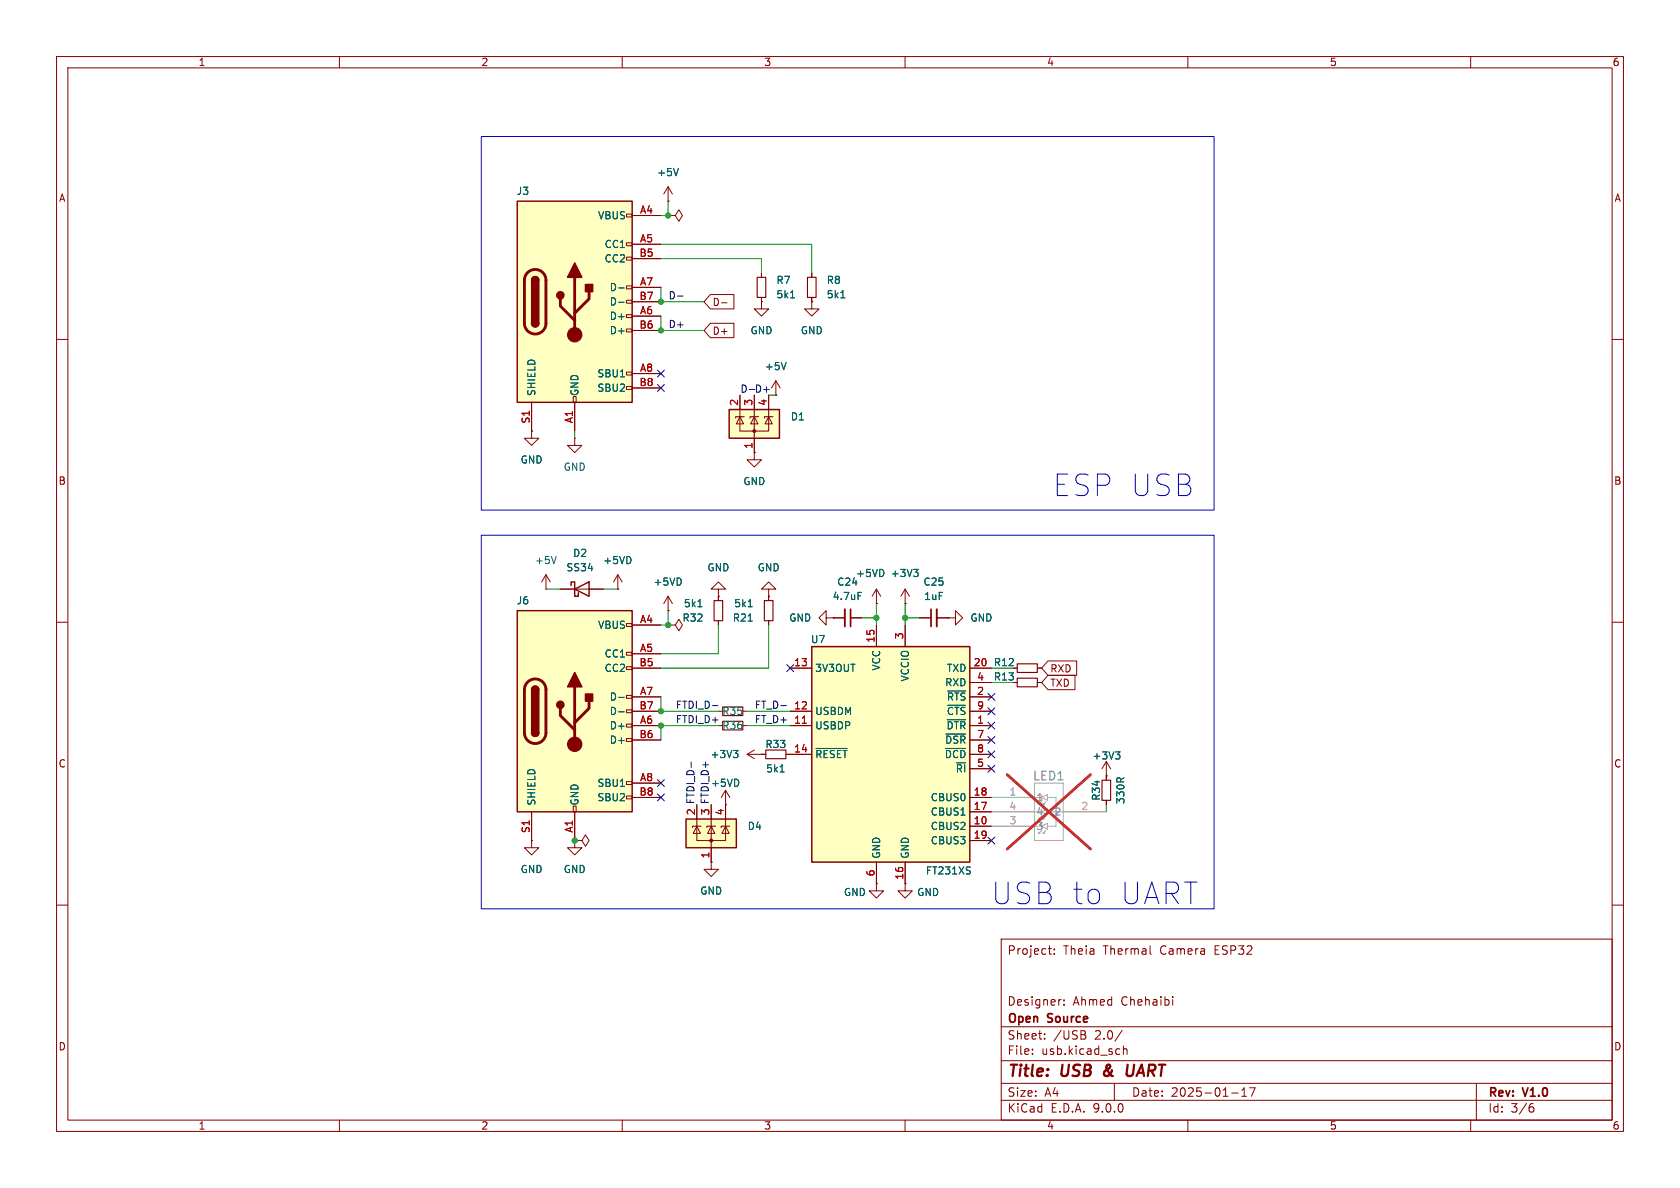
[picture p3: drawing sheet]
<svg xmlns="http://www.w3.org/2000/svg" width="297mm" height="210mm" viewBox="0 0 297 210" stroke-linecap="round" stroke-linejoin="round" font-family="sans-serif">
<g fill="none" stroke="#840000" stroke-width=".18">
<path d="M10 10h277v190h-277zM12 12h273v186h-273zM60 10v2M110 10v2M160 10v2M210 10v2M260 10v2M143.5 53.3v1.3h1.3l-1.3 1.3-1.3-1.3h1.3M143.5 53.3h.1M10 60h2M285 60h2M133.3 80v1.3h1.3l-1.3 1.3-1.2-1.3h1.2"/>
<path d="M133.3 80h.1M10 110h2M118.1 110.5h1.3l.6-1 .6 1-.6 1-.6-1M118.1 110.5h.1M127 105.4v.8M127 109.7v.8M135.9 104.1h1.3l-1.3-1.2-1.3 1.2h1.3v1.3M135.9 105.4h.1M135.9 105.4v.8M135.9 109.7v.8M146 109.2v-1.2l-1.2 1.2 1.2 1.3v-1.3h1.3M147.3 109.2h.1"/>
<path d="M147.3 109.2h2.1M150.4 109.2h2M154.9 106.7h.1M154.9 104.1l-.7 1.3M154.9 104.1l.8 1.3M154.9 104.1v2.6M160 106.7h.1M160 104.1l-.7 1.3M160 104.1l.8 1.3M160 104.1v2.6M162.6 109.2h2M165.6 109.2h2"/>
<path d="M285 110h2M127 128.3h.8M127 125.7h.8M128.3 139.7l-.8 1.3M128.3 139.7l.7 1.3M128.3 139.7v2.5M131.3 128.3h.8M131.3 125.7h.8M132.1 133.4l1.2 .7M132.1 133.4h2.5M133.3 132.6l-1.2 .8M134.6 133.4h.1"/>
<path d="M195.6 137.2h.1M195.6 134.6v3.3M195.6 134.6l-.8 1.3M195.6 134.6l.7 1.3M94 148.6v1.3h1.2l-1.2 1.2-1.3-1.2h1.3M94 148.6h.1M101.6 148.6v1.3h1.3l-1.3 1.2-1.3-1.2h1.3M101.6 148.6h.1M101.6 148.6h1.3l.6-1 .6 1-.6 1-.6-1M128.3 142.2h.1M195.6 141.5v.7M10 160h2"/>
<path d="M177 166h108v32h-108zM185.3 167.7h.6M185.6 168.6l.3 .1M186.4 168.6v.1M186.4 167.8v.1M187.5 176.7h.1M188.1 177.6v.1M188.1 176.8v.1M203.3 168.5l.2 .2M207.3 176.2v.1M207.3 176.7v1M285 160h2"/>
<path d="M60 198v2M110 198v2M160 198v2M177 194.5h108M177 191.5h108M177 187.5h108M177 181.5h108M182.5 186.3v.1M182.5 185.5v.1M184.7 183.6v.1M184.7 182.8v.1M191.6 182.9a.4 .4 0 0 1 .4 .4 .4 .4 0 0 1-.3 .4"/>
<path d="M191.7 182.3l.2 .2-.2 .3M197 191.5v3M197.8 185.4l.2 .1M198 186.3l-.2 .1M198.4 182.1l-1.3 2M198.6 184.9v1.5M198.6 185.5l.2-.1 .4 .1v.9M210 198v2M217.7 193.2h1.2M219.5 193.8h.9M219.5 192.7l.5-.4v1.5M220.9 192.3h1l-.7 1.5"/>
<path d="M260 198v2M261 191.5v6.5M270.6 195.7h.4l.2 .3-.1 .5-.5 .1M271 195.1l-.4 .1"/>
</g>
<path d="M195.3 189.4a.53 .53 0 0 0 0 .7M199.4 188.2l-.2 1.6 .1 .3a.66 .66 0 0 0 .9-.1" fill="none" stroke="#840000" stroke-width=".4"/>
<path d="M150.4 107.7v3M164.6 107.7v3" fill="none" stroke="#840000" stroke-width=".3"/>
<path d="M149.4 107.7v3M165.6 107.7v3" fill="none" stroke="#840000" stroke-width=".33"/>
<path d="M123.4 107.3h.7M132.3 109.8h.7M132.3 107.3h.7M151.7 104.7h.6M161.5 100.7h.8l-.4 .4M162.1 101.1l.2 .3v.3l-.2 .2M129.7 132.7h.8l-.5 .4M130.2 133.1l.3 .3v.3l-.3 .2M197.2 132.9h.8l-.4 .5M197.7 133.4l.3 .2v.3l-.3 .3" fill="none" stroke="#006464" stroke-width=".18"/>
<path d="M126.2 106.2h1.6v3.5h-1.6zM135.1 106.2h1.6v3.5h-1.6zM127.8 127.5h3.5v1.5h-3.5zM127.8 125h3.5v1.5h-3.5zM194.8 137.9h1.5v3.6h-1.5z" fill="none" stroke="#840000" stroke-width=".2"/>
<g fill="none" stroke="#a1a1a1" stroke-width=".18">
<path d="M182.9 138.4h5.1v10.2h-5.1zM175.3 143.5h7.6M175.3 146.1h7.6M175.3 141h7.6M184.1 141l1.1-.5v1zM184.1 143.5l1.1-.5v1zM184.1 146.1l1.1-.6v1.1zM184.4 142.2h.3M184.4 142v.2M184.9 146.8l-.5 .5M184.9 144.3l-.5 .5M184.9 141.7l-.5 .5"/>
<path d="M185.2 143.5h10.4M185.2 141h1.5v5.1h-1.5"/>
</g>
<path d="M178.1 136.9l14.7 13.2M192.8 136.9l-14.7 13.2" fill="none" stroke="#e12e31" stroke-width=".46"/>
<path d="M128.9 72.4h8.9v5.1h-8.9z" fill="#ffffc2"/>
<path d="M128.9 72.4h8.9v5.1h-8.9z" fill="none" stroke="#840000" stroke-width=".25"/>
<g fill="none" stroke="#840000" stroke-width=".18">
<path d="M118.1 38.1h1.3l.6-1 .6 1-.6 1-.6-1M118.1 38.1h.1M134.6 53.3v1.3h1.3l-1.3 1.3-1.3-1.3h1.3M134.6 53.3h.1M134.6 48.3v.7M134.6 52.6v.7M143.5 48.3v.7M143.5 52.6v.7M130.8 73.7v2.5h5.1v-2.5M130.8 73.7l.6 1.2h-1.2zM130.8 69.9v3.8M131.6 73.7h-1.6v.2"/>
<path d="M133.3 73.7l.7 1.2h-1.3zM133.3 69.9v10.1M134.1 73.7h-1.5v.2M135.9 73.7l.6 1.2h-1.2zM135.9 69.9v3.8M136.7 73.7h-1.6v.2M137.2 69.9h.1M137.2 67.3l-.8 1.3M137.2 67.3l.7 1.3M137.2 67.3v2.6M179.1 120.7h.7M183.4 120.7h.7"/>
</g>
<circle cx="133.3" cy="76.2" r=".25" fill="#840000" stroke="#840000" stroke-width=".18"/>
<path d="M133.9 49h1.5v3.6h-1.5zM142.7 49h1.6v3.6h-1.6zM179.8 119.9h3.6v1.5h-3.6z" fill="none" stroke="#840000" stroke-width=".2"/>
<path d="M139.8 52.6h.7M148.6 52.6h.8M139 64.1l-.4 1.2" fill="none" stroke="#006464" stroke-width=".18"/>
<path d="M91.4 108h20.4v35.5h-20.4z" fill="#ffffc2"/>
<g fill="none" stroke="#840000" stroke-width=".18">
<path d="M99.1 104.1h7.6M110.7 110.2h1.1v.5h-1.1zM110.7 115.3h1.1v.5h-1.1zM110.7 117.9h1.1v.5h-1.1zM111.8 110.5h5M111.8 115.6h5M111.8 118.1h5M110.7 122.9h1.1v.5h-1.1zM110.7 125.5h1.1v.5h-1.1zM110.7 128h1.1v.5h-1.1zM110.7 130.6h1.1v.5h-1.1zM110.7 138.2h1.1v.5h-1.1z"/>
<path d="M111.8 123.2h5M111.8 125.7h5M111.8 128.3h5M111.8 130.8h5M111.8 138.4h5M134.6 133.4h.8M138.9 133.4h.8M94 143.5v5.1M101.3 142.5h.6v1h-.6zM101.6 143.5v5.1M110.7 140.7h1.1v.5h-1.1zM111.8 141h5"/>
<path d="M125.7 152.4v1.3h1.3l-1.3 1.2-1.2-1.2h1.2M125.7 152.4h.1"/>
</g>
<path d="M91.4 108h20.4v35.5h-20.4zM101 103.5v-.6h.6v2.5h.6v-.6M101.6 104.1l2.5-1.2v2.5zM94 121.9a.64 .64 0 0 1 .6-.6 .64 .64 0 0 1 .6 .6M94 129.5a.64 .64 0 0 0 .6 .7 .64 .64 0 0 0 .6-.7" fill="none" stroke="#840000" stroke-width=".25"/>
<path d="M93.3 120.6a1.9 1.9 0 0 1 2-.4 1.9 1.9 0 0 1 1.2 1.7v7.6a1.91 1.91 0 0 1-1.9 1.9 1.91 1.91 0 0 1-1.9-1.9v-7.7l.2-.7zM99.1 125.2v1.3l2.5 2.5M101.6 121.4v10.2M104.1 124v1.2l-2.5 2.6" fill="none" stroke="#840000" stroke-width=".51"/>
<g fill="#840000" stroke="#840000" stroke-width=".25">
<path d="M94 121.9h1.2v7.6h-1.2z"/>
<path d="M94.2 121.5a.64 .64 0 0 1 .7-.2 .64 .64 0 0 1 .3 .6h-1.2z"/>
<path d="M94 129.5h1.2a.64 .64 0 0 1-.6 .7 .64 .64 0 0 1-.6-.7z"/>
<path d="M101.6 118.9l1.3 2.5h-2.6z"/>
<path d="M103.5 122.7h1.3v1.3h-1.3z"/>
<circle cx="99.1" cy="124.6" r=".63"/>
</g>
<circle cx="101.6" cy="131.6" r="1.27" fill="#840000" stroke="#840000" stroke-width=".18"/>
<path d="M109.4 123.3h.9M109.4 125.8h.9M137.9 136.5h.7" fill="none" stroke="#006464" stroke-width=".18"/>
<path d="M135.4 132.6h3.5v1.5h-3.5z" fill="none" stroke="#840000" stroke-width=".2"/>
<path d="M121.3 144.8h8.9v5.1h-8.9z" fill="#ffffc2"/>
<path d="M121.3 144.8h8.9v5.1h-8.9z" fill="none" stroke="#840000" stroke-width=".25"/>
<g fill="none" stroke="#840000" stroke-width=".18">
<path d="M96.5 104.1h.1M96.5 101.6l-.7 1.3M96.5 101.6l.8 1.3M96.5 101.6v2.5M109.2 104.1h.1M109.2 101.6l-.7 1.3M109.2 101.6l.8 1.3M109.2 101.6v2.5M118.1 108h.1M118.1 105.4l-.8 1.3M118.1 105.4l.8 1.3M118.1 105.4v2.6"/>
<path d="M127 104.1h1.3l-1.3-1.2-1.3 1.2h1.3v1.3M127 105.4h.1M123.2 146.1v2.5h5.1v-2.5M123.2 146.1l.6 1.2h-1.2zM123.2 144.8v1.3M124 146.1h-1.6v.2M125.7 146.1l.7 1.2h-1.3zM125.7 142.2v10.2M126.5 146.1h-1.5v.2M128.3 146.1l.6 1.2h-1.3zM128.3 142.2v3.9M129 146.1h-1.5v.2"/>
</g>
<circle cx="125.7" cy="148.6" r=".25" fill="#840000" stroke="#840000" stroke-width=".18"/>
<path d="M98.3 98.4l-.4 1.2" fill="none" stroke="#006464" stroke-width=".18"/>
<path d="M143.5 114.3h27.9v38.1h-27.9z" fill="#ffffc2"/>
<path d="M143.5 114.3h27.9v38.1h-27.9z" fill="none" stroke="#840000" stroke-width=".25"/>
<g fill="none" stroke="#840000" stroke-width=".18">
<path d="M101.6 77.5v1.2h1.3l-1.3 1.3-1.3-1.3h1.3M101.6 77.5h.1M139.7 118.1h3.8M154.9 110.5v3.8M160 110.5v3.8M167.6 109.2h1.3v-1.2l1.3 1.2-1.3 1.3v-1.3M167.6 109.2h.1M171.4 118.1h3.9M179.1 118.1h.7M183.4 118.1h.7M139.7 125.7h3.8M139.7 128.3h3.8"/>
<path d="M139.7 133.4h3.8M171.4 125.7h3.9M171.4 128.3h3.9M171.4 133.4h3.9M171.4 120.7h3.9M171.4 123.2h3.9M171.4 130.8h3.9M171.4 135.9h3.9M154.9 156.2v1.3h1.3l-1.3 1.3-1.2-1.3h1.2M154.9 156.2h.1M154.9 152.4v3.8M160 156.2v1.3h1.3l-1.3 1.3-1.3-1.3h1.3"/>
<path d="M160 156.2h.1M160 152.4v3.8M171.4 141h3.9M171.4 143.5h3.9M171.4 146.1h3.9M171.4 148.6h3.9"/>
</g>
<path d="M141.8 127.9h.8" fill="none" stroke="#a90000" stroke-width=".18"/>
<path d="M144.2 132.3h5.5M167.2 132.3h3.5M167.2 129.8h3.5M167.5 127.2h3.2M167.5 122.1h3.2M167.5 124.7h3.2" fill="none" stroke="#006464" stroke-width=".18"/>
<path d="M179.8 117.3h3.6v1.6h-3.6z" fill="none" stroke="#840000" stroke-width=".2"/>
<path d="M91.4 35.6h20.4v35.5h-20.4z" fill="#ffffc2"/>
<g fill="none" stroke="#840000" stroke-width=".18">
<path d="M110.7 37.8h1.1v.6h-1.1zM111.8 38.1h5M118.1 35.6h.1M118.1 33l-.8 1.3M118.1 33l.8 1.3M118.1 33v2.6M110.7 42.9h1.1v.5h-1.1zM110.7 45.5h1.1v.5h-1.1zM110.7 50.5h1.1v.6h-1.1zM110.7 53.1h1.1v.5h-1.1zM110.7 55.6h1.1v.5h-1.1zM110.7 58.2h1.1v.5h-1.1z"/>
<path d="M111.8 43.2h5M111.8 45.7h5M111.8 50.8h5M111.8 53.3h5M111.8 55.9h5M111.8 58.4h5M125.6 52.1h4.1v2.5h-4.1l-1.1-1.3zM125.6 57.1h4.1v2.6h-4.1l-1.1-1.3zM127.6 53.5h.9M134.6 53.3h.1M134.6 48.3v.7M134.6 52.6v.7"/>
<path d="M143.5 53.3h.1M143.5 48.3v.7M143.5 52.6v.7M94 76.2v1.3h1.2l-1.2 1.2-1.3-1.2h1.3M94 76.2h.1M94 71.1v5.1M101.3 70.1h.6v1h-.6zM101.6 71.1v5.1M110.7 65.8h1.1v.5h-1.1zM110.7 68.3h1.1v.5h-1.1zM111.8 66h5M111.8 68.6h5"/>
<path d="M130.8 69.9v2.5M133.3 69.9v2.5M133.3 77.5v2.5M135.9 69.9v2.5M137.2 69.9h.1M133.3 80h.1M99.1 104.1h2.5M104.1 104.1h2.6M109.2 104.1h.1M111.8 118.1h5M111.8 110.5h5M111.8 115.6h5"/>
<path d="M118.1 108h.1M118.1 110.5h.1M127 105.4h.1M127 105.4v.8M127 109.7v.8M135.9 105.4h.1M135.9 105.4v.8M135.9 109.7v.8M139.7 118.1h3.8M147.3 109.2h.1M147.3 109.2h2.1M150.4 109.2h2"/>
<path d="M154.9 106.7h.1M154.9 110.5v3.8M160 106.7h.1M160 110.5v3.8M162.6 109.2h2M165.6 109.2h2M167.6 109.2h.1M171.4 118.1h3.9M179.1 118.1h.7M183.4 118.1h.7M185.3 116.8h5v2.6h-5l-1.2-1.3zM185.3 119.4h4.7v2.5h-4.7l-1.2-1.2z"/>
<path d="M111.8 125.7h5M111.8 128.3h5M111.8 123.2h5M111.8 130.8h5M111.8 138.4h5M134.6 133.4h.1M134.6 133.4h.8M138.9 133.4h4.6M139.7 125.7h3.8M139.7 128.3h3.8M171.4 120.7h3.9M171.4 133.4h3.9"/>
<path d="M171.4 125.7h3.9M171.4 128.3h3.9M171.4 123.2h3.9M171.4 130.8h3.9M171.4 135.9h3.9M179.1 120.7h.7M183.4 120.7h.7M195.6 137.2h.1M195.6 137.2v.7M94 148.6h.1M94 143.5v5.1M101.6 148.6h.1"/>
<path d="M101.6 143.5v5.1M111.8 141h5M125.7 152.4h.1M125.7 142.2v2.6M125.7 149.9v2.5M128.3 142.2h.1M128.3 142.2v2.6M154.9 156.2h.1M154.9 152.4v3.8M160 156.2h.1M160 152.4v3.8M171.4 141h3.9"/>
<path d="M171.4 143.5h3.9M171.4 146.1h3.9M171.4 148.6h3.9M195.6 141.5v.7"/>
</g>
<path d="M91.4 35.6h20.4v35.5h-20.4zM94 49.5a.64 .64 0 0 1 .6-.6 .64 .64 0 0 1 .6 .6M94 57.2a.64 .64 0 0 0 .6 .6 .64 .64 0 0 0 .6-.6" fill="none" stroke="#840000" stroke-width=".25"/>
<path d="M93.3 48.2a1.9 1.9 0 0 1 2-.4 1.9 1.9 0 0 1 1.2 1.7v7.7a1.91 1.91 0 0 1-1.9 1.8 1.91 1.91 0 0 1-1.9-1.8v-7.8l.2-.7zM99.1 52.8v1.3l2.5 2.5M101.6 49v10.2M104.1 51.6v1.2l-2.5 2.6" fill="none" stroke="#840000" stroke-width=".51"/>
<g fill="#840000" stroke="#840000" stroke-width=".25">
<path d="M94 49.5h1.2v7.7h-1.2z"/>
<path d="M94.2 49.1a.64 .64 0 0 1 .7-.2 .64 .64 0 0 1 .3 .6h-1.2z"/>
<path d="M94 57.2h1.2a.64 .64 0 0 1-.6 .6 .64 .64 0 0 1-.6-.6z"/>
<path d="M101.6 46.5l1.3 2.5h-2.6z"/>
<path d="M103.5 50.3h1.3v1.3h-1.3z"/>
<circle cx="99.1" cy="52.2" r=".63"/>
</g>
<circle cx="101.6" cy="59.2" r="1.27" fill="#840000" stroke="#840000" stroke-width=".18"/>
<g fill="none" stroke="#006464" stroke-width=".18">
<path d="M119.9 29.8l-.4 1.3M109.4 50.9h.9M109.4 53.4h.9M139.8 52.6h.7M148.6 52.6h.8M139 64.1l-.4 1.2M123.4 107.3h.7M132.3 107.3h.7M132.3 109.8h.7M151.7 104.7h.6M161.5 100.7h.8l-.4 .4M162.1 101.1l.2 .3v.3l-.2 .2"/>
<path d="M109.4 123.3h.9M109.4 125.8h.9M129.7 132.7h.8l-.5 .4M130.2 133.1l.3 .3v.3l-.3 .2M137.9 136.5h.7M144.2 132.3h5.5M167.2 132.3h3.5M167.2 129.8h3.5M167.5 127.2h3.2M167.5 122.1h3.2M167.5 124.7h3.2M197.2 132.9h.8l-.4 .5"/>
<path d="M197.7 133.4l.3 .2v.3l-.3 .3"/>
</g>
<path d="M119.8 52.3h1M122.2 134.7v1M126 124.7h.9M138 124.7h1" fill="none" stroke="#0f0f0f" stroke-width=".18"/>
<g fill="none" stroke="#009600" stroke-width=".18">
<path d="M118.1 35.6v2.5h-1.3M116.8 50.8v2.5h7.7M116.8 55.9v2.5h7.7M116.8 43.2h26.7v5.1M116.8 45.7h17.8v2.6M101.6 76.2v1.3M135.9 69.9h1.3M96.5 104.1h2.6M106.7 104.1h2.5M118.1 108v2.5h-1.3M127 110.5v5.1h-10.2M135.9 110.5v7.6h-19.1"/>
<path d="M152.4 109.2h2.5M154.9 106.7v3.8M160 106.7v3.8M160 109.2h2.6M175.3 118.1h3.8M116.8 123.2v2.5h10.2M127 128.3h-10.2v2.5M132.1 125.7h7.6M132.1 128.3h7.6M175.3 120.7h3.8M195.6 142.2v1.3"/>
</g>
<g fill="none" stroke="#000084" stroke-width=".18">
<path d="M116.2 65.4l1.2 1.2M116.2 68l1.2 1.2M117.4 65.4l-1.2 1.2M117.4 68l-1.2 1.2M139.1 117.5l1.2 1.2M140.3 117.5l-1.2 1.2M116.2 137.8l1.2 1.2M117.4 137.8l-1.2 1.2M174.7 135.3l1.2 1.2M174.7 132.7l1.2 1.3M174.7 127.7l1.2 1.2M174.7 130.2l1.2 1.2"/>
<path d="M174.7 122.6l1.2 1.2M174.7 125.1l1.2 1.2M175.9 135.3l-1.2 1.2M175.9 132.7l-1.2 1.3M175.9 127.7l-1.2 1.2M175.9 130.2l-1.2 1.2M175.9 122.6l-1.2 1.2M175.9 125.1l-1.2 1.2M116.2 140.4l1.2 1.2M117.4 140.4l-1.2 1.2M174.7 148l1.2 1.2M175.9 148l-1.2 1.2"/>
</g>
<path d="M85.1 24.1h129.5v66.1h-129.5zM85.1 94.6h129.5v66.1h-129.5z" fill="none" stroke="#0000c2" stroke-width=".18"/>
<path d="M175.3 143.5h7.6M175.3 146.1h7.6M175.3 141h7.6M188 143.5h7.6" fill="none" stroke="#a1a1a1" stroke-width=".18"/>
<path d="M178.1 136.9l14.7 13.2M192.8 136.9l-14.7 13.2" fill="none" stroke="#e12e31" stroke-width=".46"/>
<path d="M141.8 127.9h.8" fill="none" stroke="#a90000" stroke-width=".18"/>
<g fill="#009600" stroke="#009600" stroke-width=".18">
<circle cx="160" cy="109.2" r=".46"/>
<circle cx="116.8" cy="58.4" r=".46"/>
<circle cx="116.8" cy="53.3" r=".46"/>
<circle cx="118.1" cy="110.5" r=".46"/>
<circle cx="154.9" cy="109.2" r=".46"/>
<circle cx="118.1" cy="38.1" r=".46"/>
<circle cx="116.8" cy="125.7" r=".46"/>
<circle cx="116.8" cy="128.3" r=".46"/>
<circle cx="101.6" cy="148.6" r=".46"/>
</g>
<g font-size="5.3" fill="#0000c2">
<text x="186.2" y="88">ESP USB</text>
<text x="175.3" y="160.1">USB to</text>
<text x="197.5" y="160.1">UART</text>
</g>
<g font-size="2.8" fill="#840000">
<text x="178" y="190.9">Title:</text>
<text x="187.7" y="190.9">USB</text>
<text x="196" y="190.9">&amp;</text>
<text x="200.8" y="190.9">UART</text>
</g>
<text font-size="2.1" fill="#989898" x="182.5" y="138.2">LED1</text>
<g font-size="2.1" fill="#840000">
<text x="178" y="169">Project:</text>
<text x="187.9" y="169">Theia</text>
<text x="195.1" y="169">Thermal</text>
<text x="205.3" y="169">Camera</text>
<text x="215" y="169">ESP32</text>
<text x="178" y="178">Designer:</text>
<text x="189.7" y="178">Ahmed</text>
<text x="198.2" y="178">Chehaibi</text>
<text x="178" y="184">Sheet:</text>
<text x="178" y="181.2">Open</text>
<text x="185.3" y="181.2">Source</text>
<text x="186.2" y="184">/USB</text>
<text x="193.6" y="184">2.0/</text>
<text x="178" y="186.7">File:</text>
<text x="184.1" y="186.7">usb.kicad_sch</text>
<text x="178" y="196.9">KiCad</text>
<text x="178" y="194.1">Size:</text>
<text x="184.7" y="194.1">A4</text>
<text x="185.7" y="196.9">E.D.A.</text>
<text x="193.3" y="196.9">9.0.0</text>
<text x="200" y="194.1">Date:</text>
<text x="207" y="194.1">2025-01-17</text>
<text x="263" y="194.3">Rev:</text>
<text x="263" y="196.9">Id:</text>
<text x="267.1" y="196.9">3/6</text>
<text x="269.4" y="194.3">V1.0</text>
</g>
<g font-size="1.8" fill="#840000">
<text x="35" y="11.9">1</text>
<text x="85" y="11.9">2</text>
<text x="135" y="11.9">3</text>
<text x="185" y="11.9">4</text>
<text x="235" y="11.9">5</text>
<text x="285" y="11.9">6</text>
<text x="10.3" y="35.9">A</text>
<text x="285.3" y="35.9">A</text>
<text x="125.9" y="54.3">D-</text>
<text x="125.9" y="59.4">D+</text>
<text x="10.3" y="85.9">B</text>
<text x="285.3" y="85.9">B</text>
<text x="185.6" y="119.1">RXD</text>
<text x="185.6" y="121.6">TXD</text>
<text x="10.3" y="135.9">C</text>
<text x="285.3" y="135.9">C</text>
<text x="122.9" y="144.2" transform="rotate(-90 122.9 144.2)">2 FTDI_D-</text>
<text x="10.3" y="185.9">D</text>
<text x="285.3" y="185.9">D</text>
<text x="35" y="199.9">1</text>
<text x="85" y="199.9">2</text>
<text x="135" y="199.9">3</text>
<text x="185" y="199.9">4</text>
<text x="235" y="199.9">5</text>
<text x="285" y="199.9">6</text>
</g>
<g font-size="1.8" fill="#006464">
<text x="91.3" y="34.6">J3</text>
<text x="116.1" y="31.3">+5V</text>
<text x="105.6" y="39">VBUS</text>
<text x="106.8" y="44">CC1</text>
<text x="106.8" y="46.6">CC2</text>
<text x="107.7" y="51.7">D-</text>
<text x="137.2" y="50.4">R7</text>
<text x="137.2" y="52.9">5k1</text>
<text x="146.1" y="50.4">R8</text>
<text x="146.1" y="52.9">5k1</text>
<text x="107.7" y="54.2">D-</text>
<text x="107.7" y="56.7">D+</text>
<text x="107.7" y="59.3">D+</text>
<text x="132.6" y="59.3">GND</text>
<text x="141.5" y="59.3">GND</text>
<text x="135.1" y="65.6">+5V</text>
<text x="94.8" y="70.1" transform="rotate(-90 94.8 70.1)">SHIELD</text>
<text x="102.5" y="70.1" transform="rotate(-90 102.5 70.1)">GND</text>
<text x="105.5" y="66.9">SBU1</text>
<text x="105.5" y="69.4">SBU2</text>
<text x="139.7" y="74.5">D1</text>
<text x="91.9" y="82.1">GND</text>
<text x="99.6" y="83.4">GND</text>
<text x="131.3" y="86">GND</text>
<text x="94.5" y="99.9">+5V</text>
<text x="100" y="101.2">SS34</text>
<text x="101.2" y="98.7">D2</text>
<text x="106.5" y="99.9">+5VD</text>
<text x="125" y="101.2">GND</text>
<text x="133.9" y="101.2">GND</text>
<text x="91.3" y="107">J6</text>
<text x="115.4" y="103.7">+5VD</text>
<text x="120.8" y="107.5">5k1</text>
<text x="129.7" y="107.5">5k1</text>
<text x="147.1" y="106.3">4.7uF</text>
<text x="147.9" y="103.7">C24</text>
<text x="151.3" y="102.2">+5VD</text>
<text x="157.4" y="102.2">+3V3</text>
<text x="163.2" y="103.7">C25</text>
<text x="163.3" y="106.3">1uF</text>
<text x="105.6" y="111.4">VBUS</text>
<text x="120.6" y="110.1">R32</text>
<text x="129.4" y="110.1">R21</text>
<text x="139.4" y="110.1">GND</text>
<text x="143.3" y="113.9">U7</text>
<text x="171.5" y="110.1">GND</text>
<text x="106.8" y="116.4">CC1</text>
<text x="106.8" y="119">CC2</text>
<text x="144" y="119">3V3OUT</text>
<text x="155.8" y="118.6" transform="rotate(-90 155.8 118.6)">VCC</text>
<text x="167.3" y="119">TXD</text>
<text x="175.6" y="118">R12</text>
<text x="107.7" y="124.1">D-</text>
<text x="160.9" y="120.6" transform="rotate(-90 160.9 120.6)">VCCIO</text>
<text x="167" y="121.5">RXD</text>
<text x="167.3" y="124.1">~{RTS}</text>
<text x="175.6" y="120.5">R13</text>
<text x="107.7" y="126.6">D-</text>
<text x="107.7" y="129.1">D+</text>
<text x="107.7" y="131.7">D+</text>
<text x="127.6" y="129.1">R36</text>
<text x="127.6" y="126.6">R35</text>
<text x="144" y="126.6">USBDM</text>
<text x="144" y="129.1">USBDP</text>
<text x="167" y="131.7">~{DSR}</text>
<text x="167.2" y="129.1">~{DTR}</text>
<text x="167.3" y="126.6">~{CTS}</text>
<text x="125.5" y="134.2">+3V3</text>
<text x="135.2" y="132.4">R33</text>
<text x="135.3" y="136.8">5k1</text>
<text x="144" y="134.2">~{RESET}</text>
<text x="166.9" y="134.2">~{DCD}</text>
<text x="168.9" y="136.8">~{RI}</text>
<text x="193" y="134.5">+3V3</text>
<text x="94.8" y="142.5" transform="rotate(-90 94.8 142.5)">SHIELD</text>
<text x="102.5" y="142.5" transform="rotate(-90 102.5 142.5)">GND</text>
<text x="105.5" y="139.3">SBU1</text>
<text x="105.5" y="141.8">SBU2</text>
<text x="125.6" y="139.3">+5VD</text>
<text x="164.4" y="141.8">CBUS0</text>
<text x="194.7" y="141.6" transform="rotate(-90 194.7 141.6)">R34</text>
<text x="199" y="142.3" transform="rotate(-90 199 142.3)">330R</text>
<text x="132.1" y="146.9">D4</text>
<text x="164.4" y="144.4">CBUS1</text>
<text x="164.4" y="146.9">CBUS2</text>
<text x="164.4" y="149.5">CBUS3</text>
<text x="91.9" y="154.5">GND</text>
<text x="99.6" y="154.5">GND</text>
<text x="155.8" y="151.9" transform="rotate(-90 155.8 151.9)">GND</text>
<text x="160.9" y="151.9" transform="rotate(-90 160.9 151.9)">GND</text>
<text x="163.6" y="154.8">FT231XS</text>
<text x="123.7" y="158.3">GND</text>
<text x="149.1" y="158.6">GND</text>
<text x="162" y="158.6">GND</text>
</g>
<g font-size="1.8" fill="#a90000">
<text x="113" y="37.8">A4</text>
<text x="113" y="45.5">B5</text>
<text x="113" y="42.9">A5</text>
<text x="113" y="53.1">B7</text>
<text x="113" y="50.5">A7</text>
<text x="113" y="58.2">B6</text>
<text x="113" y="55.6">A6</text>
<text x="113" y="65.8">A8</text>
<text x="113" y="68.3">B8</text>
<text x="130.6" y="71.8" transform="rotate(-90 130.6 71.8)">2</text>
<text x="133.1" y="71.8" transform="rotate(-90 133.1 71.8)">3</text>
<text x="135.6" y="71.8" transform="rotate(-90 135.6 71.8)">4</text>
<text x="93.7" y="75" transform="rotate(-90 93.7 75)">S1</text>
<text x="101.3" y="74.9" transform="rotate(-90 101.3 74.9)">A1</text>
<text x="133.1" y="79.4" transform="rotate(-90 133.1 79.4)">1</text>
<text x="113" y="110.2">A4</text>
<text x="154.7" y="113.7" transform="rotate(-90 154.7 113.7)">15</text>
<text x="159.8" y="113.1" transform="rotate(-90 159.8 113.1)">3</text>
<text x="113" y="117.9">B5</text>
<text x="113" y="115.3">A5</text>
<text x="140.3" y="117.9">13</text>
<text x="172" y="117.9">20</text>
<text x="113" y="125.5">B7</text>
<text x="113" y="122.9">A7</text>
<text x="140.3" y="125.5">12</text>
<text x="172.6" y="120.4">4</text>
<text x="172.6" y="122.9">2</text>
<text x="172.6" y="125.5">9</text>
<text x="113" y="130.6">B6</text>
<text x="113" y="128">A6</text>
<text x="140.3" y="128">11</text>
<text x="172.6" y="128">1</text>
<text x="172.6" y="130.6">7</text>
<text x="140.3" y="133.1">14</text>
<text x="172.6" y="133.1">8</text>
<text x="172.6" y="135.6">5</text>
<text x="113" y="140.7">B8</text>
<text x="113" y="138.2">A8</text>
<text x="172" y="140.7">18</text>
<text x="172" y="143.3">17</text>
<text x="93.7" y="147.4" transform="rotate(-90 93.7 147.4)">S1</text>
<text x="101.3" y="147.3" transform="rotate(-90 101.3 147.3)">A1</text>
<text x="122.9" y="144.2" transform="rotate(-90 122.9 144.2)">2</text>
<text x="125.5" y="144.2" transform="rotate(-90 125.5 144.2)">3</text>
<text x="128" y="144.2" transform="rotate(-90 128 144.2)">4</text>
<text x="172" y="145.8">10</text>
<text x="172" y="148.3">19</text>
<text x="125.5" y="151.8" transform="rotate(-90 125.5 151.8)">1</text>
<text x="154.7" y="155" transform="rotate(-90 154.7 155)">6</text>
<text x="159.8" y="155.6" transform="rotate(-90 159.8 155.6)">16</text>
</g>
<g font-size="1.8" fill="#0f0f0f">
<text x="118.1" y="53">D-</text>
<text x="118.1" y="58.1">D+</text>
<text x="130.8" y="69.5">D- D+</text>
<text x="119.4" y="125.4">FTDI_D-</text>
<text x="133.3" y="125.4">FT_D-</text>
<text x="119.4" y="127.9">FTDI_D+</text>
<text x="133.3" y="127.9">FT_D+</text>
<text x="125.5" y="144.2" transform="rotate(-90 125.5 144.2)">3 FTDI_D+</text>
</g>
<g font-size="1.8" fill="#aaa">
<text x="178.4" y="143.3">4</text>
<text x="178.4" y="140.7">1</text>
<text x="191.1" y="143.3">2</text>
<text x="178.4" y="145.8">3</text>
</g>
<g font-size="1.8" fill="#989898">
<text x="183.1" y="141.8">1</text>
<text x="183.1" y="146.9">3</text>
<text x="183.1" y="144.4">4</text>
<text x="186.3" y="144.4">2</text>
</g>
</svg>
